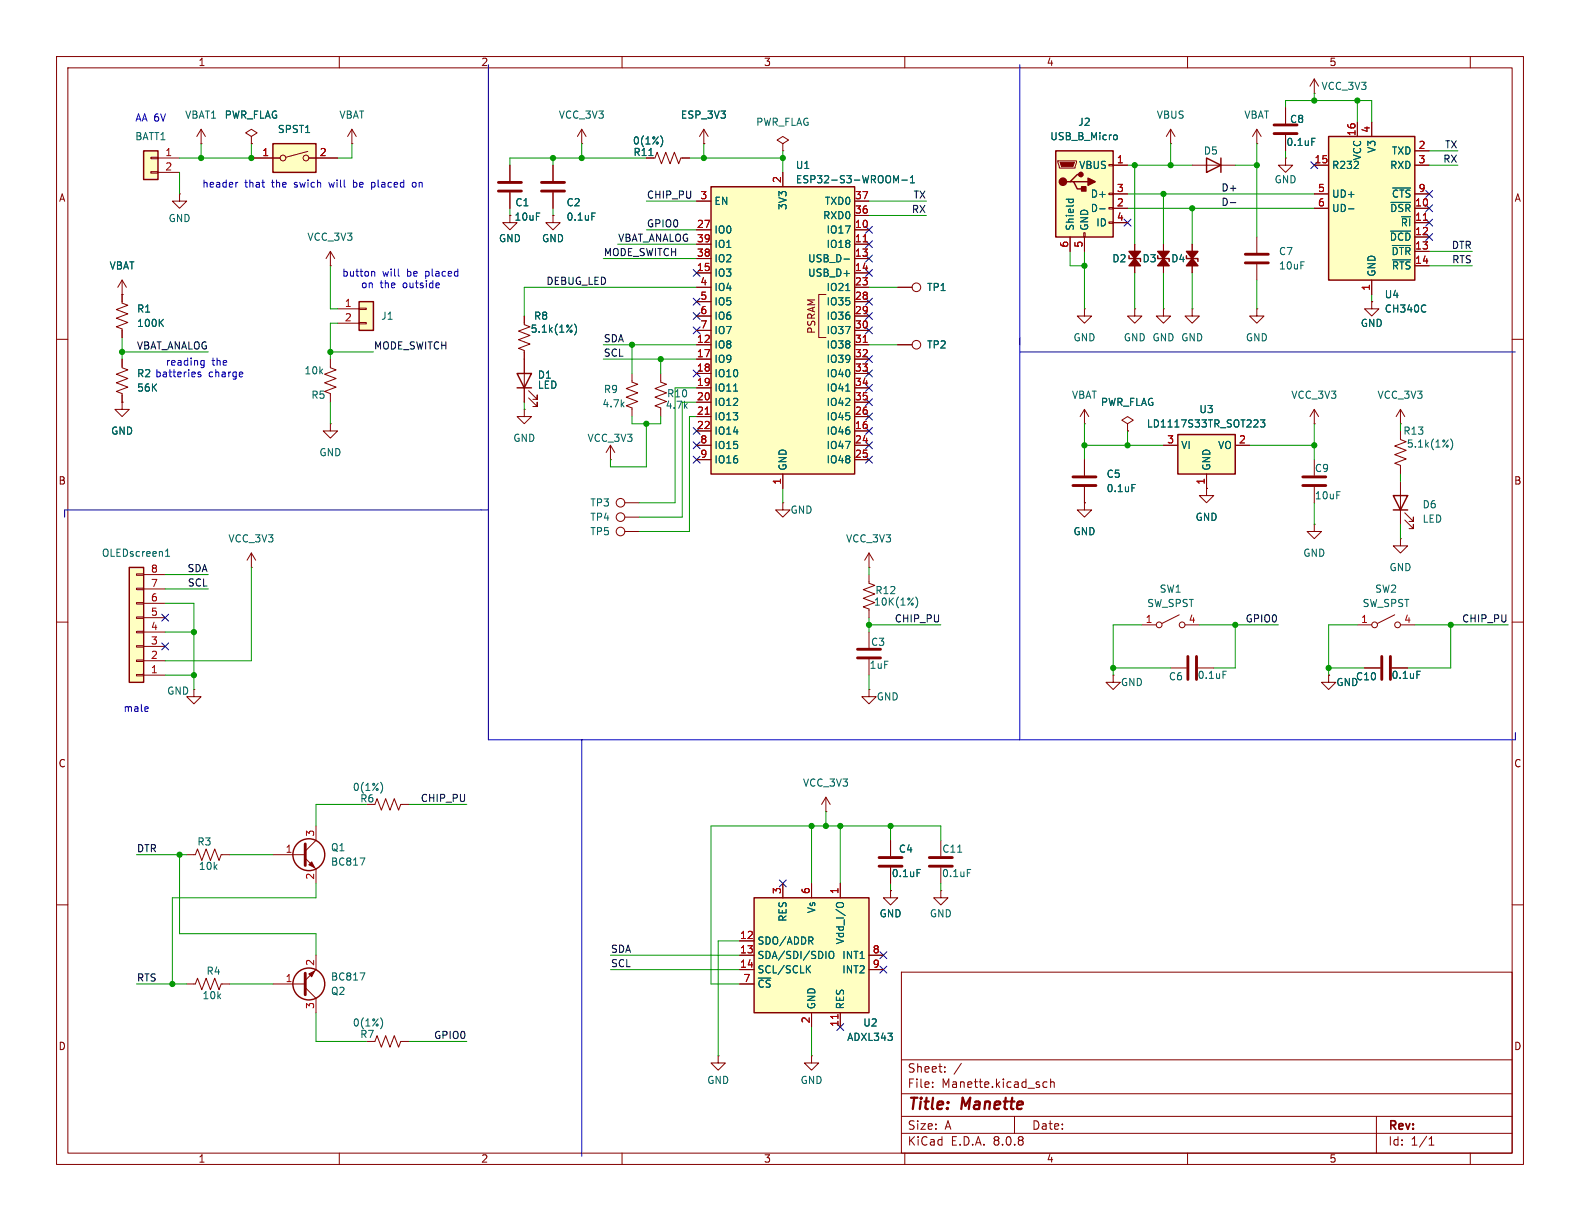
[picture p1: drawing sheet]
<svg xmlns="http://www.w3.org/2000/svg" width="279mm" height="216mm" viewBox="0 0 279 216" stroke-linecap="round" stroke-linejoin="round" font-family="sans-serif">
<g fill="none" stroke="#840000" stroke-width=".18">
<path d="M10 10h259.4v195.9h-259.4zM12 12h255.4v191.9h-255.4zM60 10v2M110 10v2M160 10v2M210 10v2M227.3 19.1v2.7M260 10v2M90.2 38.1v1.3h1.2l-1.2 1.2-1.3-1.2h1.3M90.2 38.1h.1M102.9 25.4h.1M102.9 22.9l-.8 1.2"/>
<path d="M102.9 22.9v2.5M102.9 22.9l.7 1.2M138.4 25.4l1-.6-1-.7-1 .7 1 .6v1.3M138.4 26.7h.1M227.3 27.9v1.3h1.3l-1.3 1.3-1.2-1.3h1.2M227.3 27.9h.1M227.3 23.9v2.8M10 60h2M21.6 71.1v1.3h1.3l-1.3 1.3-1.3-1.3h1.3M21.6 71.1h.1M21.6 63.5v1.5l1 .4-2 .8 2 .7-2 .8 2 .8-2 .7 1 .4v1.5M191.8 74.9h.1"/>
<path d="M191.8 72.4l-.8 1.3M191.8 72.4v2.5M191.8 72.4l.7 1.3M267.4 60h2M191.8 88.9v1.3h1.2l-1.2 1.2-1.3-1.2h1.3M191.8 88.9h.1M247.6 95.3v1.2h1.3l-1.3 1.3-1.2-1.3h1.2M247.6 95.3h.1M10 110h2M153.7 101.6v1.5l1 .4-2 .8 2 .7-2 .8 2 .8-2 .7 1 .4v1.5M240 110.5h2.6M246.6 108.7l-3 1.5"/>
<path d="M247.6 110.5h2.6M267.4 110h2M146 143.5h.1M146 141l-.7 1.2M146 141v2.5M146 141l.8 1.2M10 160h2M159.4 171.9h108v32h-108zM267.4 160h2M159.4 197.4h108M159.4 193.4h108M159.4 187.4h108"/>
<path d="M164.9 192.1v.2M164.9 191.4v.1M167.1 189.4v.2M167.1 188.7v.1M170 188l-1.3 1.9M179.4 197.4v3M184.4 192l.3 .3 .4-.1M185.1 191.4l-.4-.1-.3 .3M185.8 191.4l.2-.1 .4 .1v.9M185.8 190.8v1.5M243.4 197.4v6.5M60 203.9v2"/>
<path d="M110 203.9v2M159.4 200.4h108M160 203.9v2M210 203.9v2M252.7 202.5h.9M252.7 201.4l.4-.4v1.5M260 203.9v2"/>
<circle cx="243.1" cy="110.5" r=".51"/>
<circle cx="247.1" cy="110.5" r=".51"/>
</g>
<path d="M232 24.5h.6M161.9 105.6a1.46 1.46 0 0 1 0 1.9" fill="none" stroke="#006464" stroke-width=".18"/>
<path d="M225.3 23.6h4.1M225.3 22.1h4.1" fill="none" stroke="#840000" stroke-width=".51"/>
<path d="M234.9 24.1h15.3v25.4h-15.3z" fill="#ffffc2"/>
<path d="M234.9 24.1h15.3v25.4h-15.3z" fill="none" stroke="#840000" stroke-width=".25"/>
<g fill="none" stroke="#840000" stroke-width=".18">
<path d="M232.4 36.8h2.5M232.4 29.2h2.5M232.4 34.3h2.5M240 21.6v2.5M242.6 21.6v2.5M250.2 36.8h2.5M250.2 39.4h2.5M250.2 29.2h2.5M250.2 26.7h2.5M250.2 34.3h2.5M242.6 49.5v2.6M250.2 41.9h2.5"/>
<path d="M250.2 44.5h2.5M250.2 47h2.5M191.8 81.3v2.8M191.8 86.1v2.8"/>
</g>
<path d="M238.5 36.9h.9M246 35.8h3.5M246.3 33.2h3.2M245.9 40.9h3.6M246.2 43.4h3.3M246.3 45.9h3.2M252.1 54h.1M252.1 55.1h.1M200.2 85.7h.6" fill="none" stroke="#006464" stroke-width=".18"/>
<path d="M251.7 39h.7" fill="none" stroke="#a90000" stroke-width=".18"/>
<path d="M189.7 85.9h4.1M189.7 84.3h4.1" fill="none" stroke="#840000" stroke-width=".51"/>
<path d="M133.3 158.8h20.4v20.3h-20.4z" fill="#ffffc2"/>
<path d="M199.6 45.2v.5h2.1v.5M204.7 45.2v.5h2.1v.5M209.8 45.2v.5h2v.5M133.3 158.8h20.4v20.3h-20.4z" fill="none" stroke="#840000" stroke-width=".25"/>
<g fill="none" stroke="#840000" stroke-width=".18">
<path d="M232.4 16.5h.1M232.4 14v2.5M232.4 14l-.8 1.2M232.4 14l.8 1.2M90.2 29.2v2.8M90.2 34v2.8M97.8 38.1v1.3h1.3l-1.3 1.2-1.3-1.2h1.3M97.8 38.1h.1M97.8 29.2v2.8M97.8 34v2.8M158.7 50.8h2.6M191.8 54.6v1.3h1.2l-1.2 1.3-1.3-1.3h1.3"/>
<path d="M191.8 54.6h.1M200.7 54.6v1.3h1.2l-1.2 1.3-1.3-1.3h1.3M200.7 54.6h.1M200.7 43.2v5.1M205.7 54.6v1.3h1.3l-1.3 1.3-1.2-1.3h1.2M205.7 54.6h.1M205.7 43.2v5.1M210.8 54.6v1.3h1.3l-1.3 1.3-1.3-1.3h1.3M210.8 54.6h.1M210.8 43.2v5.1M222.2 54.6v1.3h1.3l-1.3 1.3-1.2-1.3h1.2M222.2 54.6h.1"/>
<path d="M242.6 53.3v1.3h1.2l-1.2 1.3-1.3-1.3h1.3M242.6 53.3h.1M199.4 74.9l1-.6-1-.6-1 .6 1 .6v1.3M199.4 76.2h.1M232.4 74.9h.1M232.4 72.4v2.5M232.4 72.4l-.8 1.3M232.4 72.4l.8 1.3M247.6 77.5v.2l1.1 .4-2.1 .8 2.1 .7-2.1 .8 2.1 .8-2.1 .7 1 .4v1.5M247.6 74.9h.1M247.6 72.4v2.5M247.6 72.4l-.7 1.3"/>
<path d="M247.6 72.4l.8 1.3M153.7 97.8l-.8 1.3M153.7 97.8v2.5M153.7 97.8l.7 1.3M213.4 86.4v1.2h1.2l-1.2 1.3-1.3-1.3h1.3M213.4 86.4h.1M232.4 92.7v1.3h1.3l-1.3 1.3-1.3-1.3h1.3M232.4 92.7h.1M232.4 81.3v2.8M232.4 86.1v2.8M153.7 100.3h.1M153.7 111.8v2.8"/>
<path d="M153.7 116.6v2.8M201.9 110.5h2.6M208.5 108.7l-3 1.5M209.5 110.5h2.6M153.7 121.9v1.3h1.2l-1.2 1.3-1.3-1.3h1.3M153.7 121.9h.1M138.4 156.2v2.6M143.5 156.2v2.6M148.6 156.2v2.6M157.5 157.5v1.3h1.2l-1.2 1.2-1.3-1.2h1.3M157.5 157.5h.1M157.5 148.6v2.8"/>
<path d="M157.5 153.4v2.8M166.4 157.5v1.3h1.2l-1.2 1.2-1.3-1.2h1.3M166.4 157.5h.1M166.4 148.6v2.8M166.4 153.4v2.8M130.8 166.4h2.5M130.8 168.9h2.5M130.8 171.5h2.5M130.8 174h2.5M143.5 179.1v2.5M148.6 179.1v2.5M153.7 168.9h2.5"/>
<path d="M153.7 171.5h2.5M143.5 186.7v1.3h1.3l-1.3 1.2-1.3-1.2h1.3M143.5 186.7h.1"/>
<circle cx="162.1" cy="50.8" r=".76"/>
<circle cx="205" cy="110.5" r=".51"/>
<circle cx="209" cy="110.5" r=".51"/>
</g>
<path d="M104.7 37.7h.6M256.5 77.6a1.46 1.46 0 0 1 0 1.9M162.2 153.7h.6M169.4 150.7h.7M171.1 153.7h.6M142.8 171.3l.5 .7M143.3 170.8l-.7 .7M143.3 166.3l.5 .6M143.7 165.8v.4M146.7 168.4l.2-.2a.43 .43 0 0 1 .5 .4v.5a.42 .42 0 0 1-.4 .4 .42 .42 0 0 1-.4-.4zM147.9 160.1a.43 .43 0 0 1 .4-.5h.4a.43 .43 0 0 1 .5 .5" fill="none" stroke="#006464" stroke-width=".18"/>
<path d="M148.2 179.4v.7" fill="none" stroke="#a90000" stroke-width=".18"/>
<path d="M88.1 33.8h4.1M88.1 32.3h4.1M95.8 33.8h4M95.8 32.3h4M230.4 85.9h4M230.4 84.3h4M151.6 116.3h4.1M151.6 114.8h4.1M155.4 151.6h4.1M155.4 153.2h4.1M164.3 151.6h4.1M164.3 153.2h4.1" fill="none" stroke="#840000" stroke-width=".51"/>
<g fill="#840000" stroke="#840000" stroke-width=".25">
<path d="M210.8 45.7l1 1.3h-2z"/>
<path d="M209.8 44.5h2l-1 1.2z"/>
<path d="M205.7 45.7l1.1 1.3h-2.1z"/>
<path d="M204.7 44.5h2.1l-1.1 1.2z"/>
<path d="M200.7 45.7l1 1.3h-2.1z"/>
<path d="M199.6 44.5h2.1l-1 1.2z"/>
</g>
<path d="M208.3 76.8h10.1v7h-10.1z" fill="#ffffc2"/>
<path d="M208.3 76.8h10.1v7h-10.1z" fill="none" stroke="#840000" stroke-width=".25"/>
<path d="M205.7 78.7h2.6M218.4 78.7h2.6M213.4 83.8v2.6M196.8 119.4v1.3h1.3l-1.3 1.2-1.2-1.2h1.2M196.8 119.4h.1M234.9 119.4v1.3h1.3l-1.3 1.2-1.2-1.2h1.2M234.9 119.4h.1" fill="none" stroke="#840000" stroke-width=".18"/>
<path d="M222.9 74.2h.8l-.5 .5 .4 .1v.6l-.2 .1-.5-.1" fill="none" stroke="#006464" stroke-width=".18"/>
<path d="M186.7 26.7h10.1v15.2h-10.1z" fill="#ffffc2"/>
<path d="M186.7 26.7h10.1v15.2h-10.1zM189.2 32.1h.7l.6 1.3h1.3M189.9 32.1h2.5M191.1 30.9h-.6l-1.3 1.2h-.6M213.4 27.9l2.5 1.3-2.5 1.3zM215.9 27.9v2.6M246.4 87.6h2.5l-1.3 2.6zM246.4 90.2h2.5" fill="none" stroke="#840000" stroke-width=".25"/>
<g fill="#840000" stroke="#840000" stroke-width=".25">
<path d="M192.4 31.5l1.3 .6-1.3 .7z"/>
<path d="M191.3 33h.7v.8h-.7z"/>
<circle cx="188" cy="32.1" r=".63"/>
<circle cx="191.1" cy="30.9" r=".38"/>
</g>
<g fill="none" stroke="#840000" stroke-width=".18">
<path d="M187.1 28.4h3.3v.3l-.3 1h-2.8zM196.1 39.2h.7v.3h-.7zM196.1 36.7h.7v.3h-.7zM196.1 34.2h.7v.2h-.7zM196.1 29.1h.7v.2h-.7zM196.8 29.2h2.6M196.8 36.8h2.6M196.8 34.3h2.6M196.8 39.4h2.6M207 25.4h.1M207 22.9l-.8 1.2M207 22.9v2.5"/>
<path d="M207 22.9l.8 1.2M210.8 29.2h7.6M222.2 25.4h.1M222.2 22.9l-.7 1.2M222.2 22.9v2.5M222.2 22.9l.8 1.2M189.2 41.9v2.6M191.6 41.1h.3v.8h-.3zM191.8 41.9v2.6M222.2 41.9v2.8M222.2 46.7v2.8M58.4 63.5v1.5l1 .4-2 .8 2 .7-2 .8 2 .8-2 .7 1 .4v1.5"/>
<path d="M158.7 61h2.6M44.4 97.8l-.7 1.3M44.4 97.8v2.5M44.4 97.8l.8 1.3M247.6 85.1v7.6M248.4 91.9l1.5 1.6v-.8v.8h-.7M248.4 90.7l1.5 1.5v-.8v.8h-.7M44.4 100.3h.1M207 118.1h2.8M211.8 118.1h2.8M241.3 118.1h2.8M246.1 118.1h2.8"/>
<path d="M127 186.7v1.3h1.3l-1.3 1.2-1.3-1.2h1.3M127 186.7h.1"/>
<circle cx="162.1" cy="61" r=".76"/>
</g>
<path d="M187.5 28.7h2.5l-.3 .8h-2z" fill="#840000" stroke="#840000" stroke-width=".18"/>
<path d="M188.5 35.2h1.3M189 35.2v.4M189.7 35.2l.1 .4M194.5 36.9h.9M197.2 23.9h.3l.1 .2-.1 .5-.3 .1M216.3 118.7h.6M250.6 118.7h.6" fill="none" stroke="#006464" stroke-width=".18"/>
<path d="M220.2 46.5h4.1M220.2 45h4.1M210.1 116.1v4M211.6 116.1v4M244.3 116.1v4M245.9 116.1v4" fill="none" stroke="#840000" stroke-width=".51"/>
<path d="M22.9 100.3h2.5v20.4h-2.5z" fill="#ffffc2"/>
<g fill="none" stroke="#840000" stroke-width=".18">
<path d="M114.3 27.9h1.5l.4-1 .8 2.1 .7-2.1 .8 2.1 .8-2.1 .7 2.1 .4-1.1h1.5M124.5 25.4h.1M124.5 22.9l-.8 1.2M124.5 22.9v2.5M124.5 22.9l.7 1.2M110.5 94h2.5M24.1 101.5h1.3v.2h-1.3zM24.1 104h1.3v.3h-1.3zM24.1 106.6h1.3v.2h-1.3zM24.1 109.1h1.3v.2h-1.3zM24.1 111.6h1.3v.3h-1.3zM24.1 114.2h1.3v.2h-1.3z"/>
<path d="M24.1 116.7h1.3v.3h-1.3zM24.1 119.3h1.3v.2h-1.3zM25.4 119.4h3.8M25.4 116.8h3.8M25.4 114.3h3.8M25.4 111.8h3.8M25.4 109.2h3.8M25.4 106.7h3.8M25.4 104.1h3.8M25.4 101.6h3.8M48.3 151.1h5.7M54 151.8l1.9 1.9v2.5"/>
<path d="M55.9 146.1v2.5l-1.9 1.9M66.3 142.2l.4-1 .7 2.1 .8-2.1 .8 2.1 .7-2.1 .8 2.1 .4-1.1h1.5M33 174h1.5l.4-1 .8 2 .7-2 .8 2 .8-2 .7 2 .4-1h1.5"/>
<circle cx="109.7" cy="94" r=".76"/>
</g>
<g fill="none" stroke="#840000" stroke-width=".25">
<path d="M22.9 100.3h2.5v20.4h-2.5z"/>
<circle cx="54.6" cy="151.1" r="2.82"/>
</g>
<path d="M114.7 27.5h.8M117 24.3l.2 .6-.2 .8M29.3 98.4h.7M29.3 97.5l.3-.4v1.3M67.5 138.6l.2 .6-.2 .8M63.7 151.7h.8l-.5 1.3" fill="none" stroke="#006464" stroke-width=".18"/>
<path d="M54 149.2v3.8" fill="none" stroke="#840000" stroke-width=".51"/>
<path d="M55.1 152.4l.5 1-1-.5z" fill="#840000" stroke="#840000" stroke-width=".18"/>
<path d="M25.4 26.7h2.5v5.1h-2.5z" fill="#ffffc2"/>
<g fill="none" stroke="#840000" stroke-width=".18">
<path d="M26.7 30.4h1.2v.2h-1.2zM26.7 27.8h1.2v.3h-1.2zM27.9 27.9h3.8M27.9 30.5h3.8M21.6 52.1h.1M21.6 49.5l-.8 1.3M21.6 49.5v2.6M21.6 49.5l.8 1.3M34.3 121.9v1.3h1.3l-1.3 1.3-1.3-1.3h1.3M34.3 121.9h.1M33 151.1h1.5l.4-1 .8 2 .7-2 .8 2 .8-2 .7 2 .4-1h1.5M48.3 174h5.7"/>
<path d="M54 174.6l1.9 1.9v2.6M55.9 168.9v2.6l-1.9 1.9M66.3 184.2l.4-1.1 .7 2.1 .8-2.1 .8 2.1 .7-2.1 .8 2.1 .4-1h1.5"/>
</g>
<g fill="none" stroke="#840000" stroke-width=".25">
<path d="M25.4 26.7h2.5v5.1h-2.5z"/>
<circle cx="54.6" cy="174" r="2.82"/>
</g>
<path d="M54 172.1v3.8" fill="none" stroke="#840000" stroke-width=".51"/>
<path d="M54.6 172.2l1-.5-.5 1z" fill="#840000" stroke="#840000" stroke-width=".18"/>
<path d="M63.7 172h.8l-.5 1.3M67.5 180.2l.2 .6-.2 .9" fill="none" stroke="#006464" stroke-width=".18"/>
<path d="M125.7 33h25.4v50.8h-25.4z" fill="#ffffc2"/>
<path d="M125.7 33h25.4v50.8h-25.4zM91.4 66h2.6l-1.3 2.6zM91.4 68.6h2.6" fill="none" stroke="#840000" stroke-width=".25"/>
<g fill="none" stroke="#840000" stroke-width=".18">
<path d="M123.2 35.6h2.5M138.4 30.5v2.5M151.1 35.6h2.6M151.1 38.1h2.6M92.7 55.9v1.5l1 .4-2 .7 2 .8-2 .8 2 .7-2 .8 1 .4v9.1M123.2 40.6h2.5M123.2 43.2h2.5M123.2 45.7h2.5M123.2 48.3h2.5M123.2 50.8h2.5M123.2 53.3h2.5M123.2 55.9h2.5"/>
<path d="M123.2 58.4h2.5M146 52.1h-1.2v7.6h1.2M151.1 40.6h2.6M151.1 43.2h2.6M151.1 45.7h2.6M151.1 48.3h2.6M151.1 50.8h2.6M151.1 53.3h2.6M151.1 55.9h2.6M151.1 58.4h2.6M92.7 72.4v1.3h1.3l-1.3 1.2-1.3-1.2h1.3M92.7 72.4h.1"/>
<path d="M93.5 70.4l1.5 1.5v-.8v.8h-.8M93.5 69.1l1.5 1.5v-.7v.7h-.8M107.9 78.7l-.7 1.3M107.9 78.7v2.6M107.9 78.7l.8 1.3M111.8 66v1.6l1 .3-2.1 .8 2.1 .8-2.1 .7 2.1 .8-2.1 .8 1.1 .3v1.6M116.8 66v1.6l1.1 .3-2.1 .8 2.1 .8-2.1 .7 2.1 .8-2.1 .8 1 .3v1.6M123.2 61h2.5M123.2 76.2h2.5M123.2 63.5h2.5M123.2 66h2.5M123.2 68.6h2.5"/>
<path d="M123.2 71.1h2.5M123.2 73.7h2.5M123.2 78.7h2.5M151.1 61h2.6M151.1 76.2h2.6M151.1 63.5h2.6M151.1 66h2.6M151.1 68.6h2.6M151.1 71.1h2.6M151.1 73.7h2.6M151.1 78.7h2.6M107.9 81.3h.1"/>
<path d="M110.5 88.9h2.5M110.5 91.4h2.5M123.2 81.3h2.5M138.4 88.9v1.3h1.3l-1.3 1.2-1.2-1.2h1.2M138.4 88.9h.1M138.4 83.8v2.6M151.1 81.3h2.6"/>
<circle cx="109.7" cy="91.4" r=".76"/>
<circle cx="109.7" cy="88.9" r=".76"/>
</g>
<path d="M152.6 42.8h.8M124.7 73.2h.7M152.6 60.5h.8" fill="none" stroke="#a90000" stroke-width=".18"/>
<path d="M158.5 32l.4-.9v1.2M159.5 31.8h1M161 32.3h.7M161 31.4l.4-.3v1.2M101.6 57.3a1.46 1.46 0 0 1 0 1.9M149.3 45.8h.9M149.6 51.4h.7M129.7 69.2h.8M149.6 69.2h.7" fill="none" stroke="#006464" stroke-width=".18"/>
<path d="M63.5 53.3h2.5v5.1h-2.5z" fill="#ffffc2"/>
<g fill="none" stroke="#840000" stroke-width=".18">
<path d="M35.6 25.4h.1M35.6 22.9l-.8 1.2M35.6 22.9v2.5M35.6 22.9l.7 1.2M44.4 24.1l1.1-.6-1.1-.6-1 .6 1 .6v1.3M44.4 25.4h.1M21.6 52.1v1.5l1 .4-2 .7 2 .8-2 .8 2 .7-2 .8 1 .4v1.5M58.4 47h.1M58.4 44.5l-.7 1.2M58.4 44.5v2.5M58.4 44.5l.8 1.2M59.7 54.6h3.8"/>
<path d="M59.7 57.2h3.8M63.5 57h1.3v.3h-1.3zM63.5 54.5h1.3v.2h-1.3zM58.4 74.9v1.3h1.3l-1.3 1.3-1.3-1.3h1.3M58.4 74.9h.1"/>
</g>
<path d="M63.5 53.3h2.5v5.1h-2.5z" fill="none" stroke="#840000" stroke-width=".25"/>
<path d="M28.4 57l.5 .7M28.9 56.5l-.7 .7" fill="none" stroke="#006464" stroke-width=".18"/>
<path d="M48.3 25.4h7.6v5.1h-7.6z" fill="#ffffc2"/>
<g fill="none" stroke="#840000" stroke-width=".18">
<path d="M227.3 19.1v2.7M31.7 34.3v1.3h1.3l-1.3 1.2-1.2-1.2h1.2M31.7 34.3h.1M44.4 25.4h.1M44.4 27.9h5.1M54.4 26.8l-3.9 1M54.6 27.9h5.1M62.2 25.4h.1M62.2 22.9l-.7 1.2M62.2 22.9v2.5M62.2 22.9l.8 1.2M90.2 38.1h.1"/>
<path d="M90.2 29.2v2.8M90.2 34v2.8M97.8 38.1h.1M97.8 29.2v2.8M97.8 34v2.8M114.3 27.9h1.3M120.6 27.9h1.3M123.2 35.6h2.5M124.5 25.4h.1M138.4 30.5v2.5M151.1 35.6h2.6M151.1 38.1h2.6"/>
<path d="M196.8 36.8h2.6M196.8 39.4h2.6M196.8 29.2h2.6M196.8 34.3h2.6M227.3 23.9v2.8M232.4 36.8h2.5M232.4 29.2h2.5M232.4 34.3h2.5M240 21.6v2.5M242.6 21.6v2.5M250.2 36.8h2.5M250.2 39.4h2.5"/>
<path d="M250.2 29.2h2.5M250.2 26.7h2.5M250.2 34.3h2.5M21.6 52.1h.1M21.6 52.1v1.2M21.6 58.4v1.3M92.7 55.9v1.3M123.2 50.8h2.5M123.2 40.6h2.5M123.2 43.2h2.5M123.2 45.7h2.5M123.2 48.3h2.5"/>
<path d="M123.2 53.3h2.5M123.2 55.9h2.5M123.2 58.4h2.5M151.1 50.8h2.6M151.1 40.6h2.6M151.1 43.2h2.6M151.1 45.7h2.6M151.1 48.3h2.6M151.1 53.3h2.6M151.1 55.9h2.6M151.1 58.4h2.6M158.7 50.8h2.6"/>
<path d="M189.2 41.9v2.6M191.8 41.9v2.6M200.7 43.2v1.3M200.7 47v1.3M205.7 43.2v1.3M205.7 47v1.3M210.8 43.2v1.3M210.8 47v1.3M242.6 53.3h.1M242.6 49.5v2.6M250.2 41.9h2.5M250.2 44.5h2.5"/>
<path d="M250.2 47h2.5M21.6 71.1h.1M21.6 63.5v1.3M21.6 69.9v1.2M92.7 62.2v3.8M92.7 68.6v2.5M123.2 61h2.5M123.2 78.7h2.5M123.2 76.2h2.5M123.2 63.5h2.5M123.2 66h2.5M123.2 68.6h2.5"/>
<path d="M123.2 71.1h2.5M123.2 73.7h2.5M151.1 61h2.6M151.1 78.7h2.6M151.1 76.2h2.6M151.1 63.5h2.6M151.1 66h2.6M151.1 68.6h2.6M151.1 71.1h2.6M151.1 73.7h2.6M158.7 61h2.6M199.4 76.2h.1"/>
<path d="M205.7 78.7h2.6M218.4 78.7h2.6M123.2 81.3h2.5M138.4 83.8v2.6M151.1 81.3h2.6M191.8 88.9h.1M191.8 81.3v2.8M191.8 86.1v2.8M213.4 86.4h.1M213.4 83.8v2.6M234.9 119.4h.1M241.3 118.1h2.8"/>
<path d="M246.1 118.1h2.8M138.4 156.2v2.6M143.5 156.2v2.6M148.6 156.2v2.6M157.5 157.5h.1M157.5 148.6v2.8M157.5 153.4v2.8M130.8 166.4h2.5M130.8 168.9h2.5M130.8 171.5h2.5M130.8 174h2.5M143.5 179.1v2.5"/>
<path d="M148.6 179.1v2.5M153.7 168.9h2.5M153.7 171.5h2.5"/>
<circle cx="50" cy="27.9" r=".51"/>
<circle cx="54.1" cy="27.9" r=".51"/>
</g>
<path d="M48.3 25.4h7.6v5.1h-7.6z" fill="none" stroke="#840000" stroke-width=".25"/>
<path d="M217.6 35.8h.9" fill="none" stroke="#0f0f0f" stroke-width=".18"/>
<g fill="none" stroke="#0000c2" stroke-width=".18">
<path d="M86.4 11.4v119.4h181.6v-1.3M180.3 11.4v119.4M42.1 32.2l-.3 .2M62.5 31.8v1.3M62.5 33l.1 .1M62.6 32.2l-.1 .1M65.7 32.2v1.3M65.7 33l.4 .1M66.1 32.2l-.4 .1M73.5 32.3l-.3-.1-.3 .3 .1 .5 .2 .1 .3-.1M65.8 48.1h.4l.1 .7M70.5 48.8h.1"/>
<path d="M77.6 50.8l-.1 .1M77.6 50.1l.1 .2-.6 .2M35.1 65.8v.3l.4 .2v.1l-.1 .2h-.4M35.6 64.5h.5M35.6 63.8h.5M36.1 63.7v1.1l-.2 .2-.4-.1M42.7 65.8l.2 .3-.6 .1M42.9 66.6h-.2M180.3 62.2h87.7M86.4 90.2h-75v1.2M26 125l.2 .3-.6 .1M26.1 125.7l-.1 .1"/>
<path d="M102.9 130.8h.1M102.9 130.8v73.7"/>
</g>
<g fill="none" stroke="#009600" stroke-width=".18">
<path d="M227.3 19.1v-1.3h15.3v3.8M232.4 16.5v1.3M240 17.8v3.8M31.7 30.5v3.8M35.6 25.4v2.5M44.4 25.4v2.5h-12.7M62.2 25.4v2.5h-2.5M90.2 36.8v1.3M97.8 27.9v1.3M97.8 36.8v1.3M102.9 25.4v2.5M114.3 27.9h-24.1v1.3"/>
<path d="M114.3 35.6h8.9M121.9 27.9h16.5M124.5 25.4v2.5M138.4 26.7v3.8M153.7 35.6h10.1M153.7 38.1h10.1M199.4 36.8h33M199.4 29.2h11.4M199.4 34.3h33M200.7 29.2v14M205.7 34.3v8.9M207 25.4v3.8"/>
<path d="M210.8 36.8v6.4M218.4 29.2h3.8M222.2 25.4v16.5M227.3 26.7v1.2M252.7 29.2h5.1M252.7 26.7h5.1M21.6 59.7v3.8M58.4 47v7.6h1.3M59.7 57.2h-1.3v6.3M106.7 45.7h16.5M109.2 43.2h14M114.3 40.6h8.9"/>
<path d="M123.2 50.8h-30.5v5.1M153.7 50.8h5M189.2 44.5v2.5h2.6M191.8 44.5v10.1M200.7 48.3v6.3M205.7 48.3v6.3M210.8 48.3v6.3M222.2 49.5v5.1M242.6 52.1v1.2M252.7 47h7.6M252.7 44.5h7.6M21.6 62.2h15.2"/>
<path d="M58.4 62.2h7.6M58.4 71.1v3.8M92.7 71.1v1.3M106.7 61h16.5M106.7 63.5h16.5M111.8 73.7v1.2h5v-1.2M111.8 61v5M114.3 74.9v7.7h-6.4v-1.3M116.8 63.5v2.5M123.2 71.1h-2.6v20.3h-7.6M123.2 68.6h-3.8v20.3h-6.4M123.2 73.7h-1.3v20.3h-8.9"/>
<path d="M153.7 61h5M191.8 78.7h13.9M191.8 74.9v6.4M199.4 76.2v2.5M221 78.7h11.4M232.4 74.9v6.4M247.6 74.9v1.3M138.4 86.4v2.5M232.4 88.9v3.8M247.6 83.8v1.3M247.6 92.7v2.6M29.2 104.1h7.6"/>
<path d="M29.2 101.6h7.6M29.2 111.8h5.1M29.2 106.7h5.1v15.2M29.2 119.4h5.1M44.4 100.3v16.5h-15.2M153.7 110.5h12.7M153.7 100.3v1.3M153.7 109.2v2.6M153.7 119.4v2.5M196.8 118.1h10.2M201.9 110.5h-5.1v8.9M212.1 110.5h14"/>
<path d="M218.4 110.5v7.6h-3.8M234.9 118.1h6.4M240 110.5h-5.1v8.9M250.2 110.5h16.5M256.5 110.5v7.6h-7.6M24.1 151.1h8.9M31.7 151.1v14h24.2v3.8M40.6 151.1h7.7M55.9 156.2v2.6h-25.4v15.2M64.8 142.2h-8.9v3.9M72.4 142.2h10.1M143.5 146.1v10.1"/>
<path d="M146 143.5v2.6M148.6 146.1v10.1M157.5 146.1v2.5M157.5 156.2v1.3M166.4 148.6v-2.5h-40.7v27.9h5.1M166.4 156.2v1.3M24.1 174h8.9M40.6 174h7.7M55.9 179.1v5.1h8.9M107.9 171.5h22.9M107.9 168.9h22.9M130.8 166.4h-3.8v20.3"/>
<path d="M72.4 184.2h10.1M143.5 181.6v5.1"/>
</g>
<g fill="none" stroke="#000084" stroke-width=".18">
<path d="M198.8 38.8l1.2 1.2M200 38.8l-1.2 1.2M231.8 28.6l1.2 1.2M233 28.6l-1.2 1.2M252.1 38.8l1.2 1.2M252.1 33.7l1.2 1.2M252.1 36.2l1.2 1.2M253.3 38.8l-1.2 1.2M253.3 33.7l-1.2 1.2M253.3 36.2l-1.2 1.2M122.6 47.7l1.2 1.2M122.6 57.8l1.2 1.2"/>
<path d="M122.6 55.3l1.2 1.2M122.6 52.7l1.2 1.2M123.8 47.7l-1.2 1.2M123.8 57.8l-1.2 1.2M123.8 55.3l-1.2 1.2M123.8 52.7l-1.2 1.2M153.1 45.1l1.2 1.2M153.1 57.8l1.2 1.2M153.1 55.3l1.2 1.2M153.1 47.7l1.2 1.2M153.1 52.7l1.2 1.2M153.1 42.6l1.2 1.2"/>
<path d="M153.1 40l1.2 1.2M154.3 47.7l-1.2 1.2M154.3 45.1l-1.2 1.2M154.3 57.8l-1.2 1.2M154.3 55.3l-1.2 1.2M154.3 52.7l-1.2 1.2M154.3 42.6l-1.2 1.2M154.3 40l-1.2 1.2M252.1 41.3l1.2 1.2M253.3 41.3l-1.2 1.2M122.6 78.1l1.2 1.2M122.6 65.4l1.2 1.2"/>
<path d="M122.6 75.6l1.2 1.2M123.8 78.1l-1.2 1.2M123.8 65.4l-1.2 1.2M123.8 75.6l-1.2 1.2M153.1 75.6l1.2 1.2M153.1 73.1l1.2 1.2M153.1 65.4l1.2 1.2M153.1 78.1l1.2 1.2M153.1 62.9l1.2 1.2M153.1 70.5l1.2 1.2M153.1 68l1.2 1.2M154.3 75.6l-1.2 1.2"/>
<path d="M154.3 73.1l-1.2 1.2M154.3 65.4l-1.2 1.2M154.3 78.1l-1.2 1.2M154.3 62.9l-1.2 1.2M154.3 70.5l-1.2 1.2M154.3 68l-1.2 1.2M122.6 80.7l1.2 1.2M123.8 80.7l-1.2 1.2M153.1 80.7l1.2 1.2M154.3 80.7l-1.2 1.2M28.6 108.6l1.2 1.2M28.6 113.7l1.2 1.2"/>
<path d="M29.8 108.6l-1.2 1.2M29.8 113.7l-1.2 1.2M137.8 155.6l1.2 1.2M139 155.6l-1.2 1.2M155.6 170.8l1.2 1.3M155.6 168.3l1.2 1.2M156.8 170.8l-1.2 1.3M156.8 168.3l-1.2 1.2M148 181l1.2 1.2M149.2 181l-1.2 1.2"/>
</g>
<g fill="none" stroke="#006464" stroke-width=".18">
<path d="M104.7 37.7h.6M114.7 27.5h.8M117 24.3l.2 .6-.2 .8M158.5 32l.4-.9v1.2M159.5 31.8h1M161 32.3h.7M161 31.4l.4-.3v1.2M188.5 35.2h1.3M189 35.2v.4M189.7 35.2l.1 .4M194.5 36.9h.9M197.2 23.9h.3l.1 .2-.1 .5-.3 .1"/>
<path d="M232 24.5h.6M238.5 36.9h.9M246 35.8h3.5M246.3 33.2h3.2M28.4 57l.5 .7M28.9 56.5l-.7 .7M101.6 57.3a1.46 1.46 0 0 1 0 1.9M149.3 45.8h.9M149.6 51.4h.7M245.9 40.9h3.6M246.2 43.4h3.3M246.3 45.9h3.2"/>
<path d="M252.1 54h.1M252.1 55.1h.1M129.7 69.2h.8M149.6 69.2h.7M222.9 74.2h.8l-.5 .5 .4 .1v.6l-.2 .1-.5-.1M200.2 85.7h.6M250.6 118.7h.6M162.2 153.7h.6M142.8 171.3l.5 .7M143.3 170.8l-.7 .7M143.3 166.3l.5 .6M143.7 165.8v.4"/>
<path d="M146.7 168.4l.2-.2a.43 .43 0 0 1 .5 .4v.5a.42 .42 0 0 1-.4 .4 .42 .42 0 0 1-.4-.4zM147.9 160.1a.43 .43 0 0 1 .4-.5h.4a.43 .43 0 0 1 .5 .5"/>
</g>
<path d="M251.7 39h.7M152.6 42.8h.8M124.7 73.2h.7M152.6 60.5h.8M148.2 179.4v.7" fill="none" stroke="#a90000" stroke-width=".18"/>
<g fill="#009600" stroke="#009600" stroke-width=".18">
<circle cx="232.4" cy="17.8" r=".46"/>
<circle cx="240" cy="17.8" r=".46"/>
<circle cx="138.4" cy="27.9" r=".46"/>
<circle cx="191.8" cy="47" r=".46"/>
<circle cx="256.5" cy="110.5" r=".46"/>
<circle cx="234.9" cy="118.1" r=".46"/>
<circle cx="200.7" cy="29.2" r=".46"/>
<circle cx="205.7" cy="34.3" r=".46"/>
<circle cx="207" cy="29.2" r=".46"/>
<circle cx="222.2" cy="29.2" r=".46"/>
<circle cx="210.8" cy="36.8" r=".46"/>
<circle cx="232.4" cy="78.7" r=".46"/>
<circle cx="196.8" cy="118.1" r=".46"/>
<circle cx="199.4" cy="78.7" r=".46"/>
<circle cx="191.8" cy="78.7" r=".46"/>
<circle cx="218.4" cy="110.5" r=".46"/>
<circle cx="21.6" cy="62.2" r=".46"/>
<circle cx="58.4" cy="62.2" r=".46"/>
<circle cx="34.3" cy="111.8" r=".46"/>
<circle cx="34.3" cy="119.4" r=".46"/>
<circle cx="148.6" cy="146.1" r=".46"/>
<circle cx="153.7" cy="110.5" r=".46"/>
<circle cx="146" cy="146.1" r=".46"/>
<circle cx="157.5" cy="146.1" r=".46"/>
<circle cx="143.5" cy="146.1" r=".46"/>
<circle cx="102.9" cy="27.9" r=".46"/>
<circle cx="97.8" cy="27.9" r=".46"/>
<circle cx="124.5" cy="27.9" r=".46"/>
<circle cx="30.5" cy="174" r=".46"/>
<circle cx="114.3" cy="74.9" r=".46"/>
<circle cx="31.7" cy="151.1" r=".46"/>
<circle cx="116.8" cy="63.5" r=".46"/>
<circle cx="111.8" cy="61" r=".46"/>
<circle cx="35.6" cy="27.9" r=".46"/>
<circle cx="44.4" cy="27.9" r=".46"/>
</g>
<g font-size="2.8" fill="#840000">
<text x="160.4" y="196.8">Title:</text>
<text x="170.1" y="196.8">Manette</text>
</g>
<g font-size="2.1" fill="#840000">
<text x="160.4" y="189.9">Sheet:</text>
<text x="160.4" y="192.6">File:</text>
<text x="166.5" y="192.6">Manette.kicad_sch</text>
<text x="160.4" y="202.8">KiCad</text>
<text x="160.4" y="200">Size:</text>
<text x="167.1" y="200">A</text>
<text x="168.1" y="202.8">E.D.A.</text>
<text x="175.7" y="202.8">8.0.8</text>
<text x="182.4" y="200">Date:</text>
<text x="245.4" y="200.2">Rev:</text>
<text x="245.4" y="202.8">Id:</text>
<text x="249.5" y="202.8">1/1</text>
</g>
<g font-size="1.8" fill="#840000">
<text x="35" y="11.9">1</text>
<text x="85" y="11.9">2</text>
<text x="135" y="11.9">3</text>
<text x="185" y="11.9">4</text>
<text x="235" y="11.9">5</text>
<text x="10.3" y="35.9">A</text>
<text x="267.7" y="35.9">A</text>
<text x="144.4" y="59.1" transform="rotate(-90 144.4 59.1)">PSRAM</text>
<text x="10.3" y="85.9">B</text>
<text x="267.7" y="85.9">B</text>
<text x="10.3" y="135.9">C</text>
<text x="267.7" y="135.9">C</text>
<text x="10.3" y="185.9">D</text>
<text x="267.7" y="185.9">D</text>
<text x="35" y="205.8">1</text>
<text x="85" y="205.8">2</text>
<text x="135" y="205.8">3</text>
<text x="185" y="205.8">4</text>
<text x="235" y="205.8">5</text>
</g>
<g font-size="1.8" fill="#006464">
<text x="233.6" y="16.1">VCC_3V3</text>
<text x="32.6" y="21.2">VBAT1</text>
<text x="39.6" y="21.2">PWR_FLAG</text>
<text x="49" y="23.7">SPST1</text>
<text x="59.9" y="21.2">VBAT</text>
<text x="98.7" y="21.2">VCC_3V3</text>
<text x="120.3" y="21.2">ESP_3V3</text>
<text x="133.6" y="22.5">PWR_FLAG</text>
<text x="190.6" y="22.5">J2</text>
<text x="204.5" y="21.2">VBUS</text>
<text x="219.9" y="21.2">VBAT</text>
<text x="228" y="21.9">C8</text>
<text x="23.8" y="25">BATT1</text>
<text x="111.8" y="25.8">0(1%)</text>
<text x="111.9" y="27.8">R11</text>
<text x="185.6" y="25">USB_B_Micro</text>
<text x="212.8" y="27.5">D5</text>
<text x="227.4" y="26">0.1uF</text>
<text x="240.9" y="28.5" transform="rotate(-90 240.9 28.5)">VCC</text>
<text x="243.4" y="27.1" transform="rotate(-90 243.4 27.1)">V3</text>
<text x="246" y="27.5">TXD</text>
<text x="140.6" y="30.1">U1</text>
<text x="140.6" y="32.6">ESP32-S3-WROOM-1</text>
<text x="190.7" y="30.1">VBUS</text>
<text x="192.8" y="35.2">D+</text>
<text x="225.3" y="32.6">GND</text>
<text x="235.5" y="30.1">R232</text>
<text x="235.5" y="35.2">UD+</text>
<text x="245.7" y="30.1">RXD</text>
<text x="246" y="35.2">~{CTS}</text>
<text x="29.7" y="39.5">GND</text>
<text x="90.9" y="39.2">10uF</text>
<text x="91" y="36.7">C1</text>
<text x="100.1" y="36.7">C2</text>
<text x="100.1" y="39.2">0.1uF</text>
<text x="126.2" y="41.5">IO0</text>
<text x="126.2" y="36.4">EN</text>
<text x="139.3" y="37.2" transform="rotate(-90 139.3 37.2)">3V3</text>
<text x="145.5" y="39">RXD0</text>
<text x="145.8" y="36.4">TXD0</text>
<text x="146.1" y="41.5">IO17</text>
<text x="190.1" y="40.9" transform="rotate(-90 190.1 40.9)">Shield</text>
<text x="192.6" y="40.9" transform="rotate(-90 192.6 40.9)">GND</text>
<text x="192.8" y="37.7">D-</text>
<text x="193.8" y="40.2">ID</text>
<text x="235.5" y="37.7">UD-</text>
<text x="245.7" y="37.7">~{DSR}</text>
<text x="247.6" y="40.2">~{RI}</text>
<text x="19.3" y="47.9">VBAT</text>
<text x="54.3" y="42.8">VCC_3V3</text>
<text x="88.1" y="43">GND</text>
<text x="95.8" y="43">GND</text>
<text x="126.2" y="46.6">IO2</text>
<text x="126.2" y="44">IO1</text>
<text x="142.8" y="46.6">USB_D-</text>
<text x="146.1" y="44">IO18</text>
<text x="196.6" y="46.6">D2</text>
<text x="201.9" y="46.6">D3</text>
<text x="207" y="46.6">D4</text>
<text x="226.1" y="45.3">C7</text>
<text x="226.1" y="47.9">10uF</text>
<text x="245.7" y="42.8">~{DCD}</text>
<text x="246" y="45.3">~{DTR}</text>
<text x="246" y="47.9">~{RTS}</text>
<text x="126.2" y="49.1">IO3</text>
<text x="126.2" y="51.7">IO4</text>
<text x="142.8" y="49.1">USB_D+</text>
<text x="146.1" y="51.7">IO21</text>
<text x="163.8" y="51.7">TP1</text>
<text x="243.4" y="49" transform="rotate(-90 243.4 49)">GND</text>
<text x="244.8" y="52.9">U4</text>
<text x="24.1" y="55.5">R1</text>
<text x="24.1" y="58">100K</text>
<text x="67.3" y="56.7">J1</text>
<text x="93.7" y="59">5.1k(1%)</text>
<text x="94.3" y="56.7">R8</text>
<text x="126.2" y="54.2">IO5</text>
<text x="126.2" y="56.7">IO6</text>
<text x="126.2" y="59.3">IO7</text>
<text x="146.1" y="54.2">IO35</text>
<text x="146.1" y="56.7">IO36</text>
<text x="146.1" y="59.3">IO37</text>
<text x="240.5" y="58">GND</text>
<text x="244.8" y="55.5">CH340C</text>
<text x="126.2" y="61.8">IO8</text>
<text x="126.2" y="64.4">IO9</text>
<text x="146.1" y="61.8">IO38</text>
<text x="146.1" y="64.4">IO39</text>
<text x="163.8" y="61.8">TP2</text>
<text x="189.7" y="60.6">GND</text>
<text x="198.6" y="60.6">GND GND GND</text>
<text x="220.2" y="60.6">GND</text>
<text x="24.1" y="66.9">R2</text>
<text x="24.1" y="69.4">56K</text>
<text x="53.7" y="66.4">10k</text>
<text x="55" y="70.7">R5</text>
<text x="95" y="67.2">D1</text>
<text x="95" y="68.9">LED</text>
<text x="106.7" y="69.7">R9</text>
<text x="117.9" y="70.5">R10</text>
<text x="126.2" y="66.9">IO10</text>
<text x="126.2" y="69.4">IO11</text>
<text x="126.2" y="72">IO12</text>
<text x="146.1" y="66.9">IO40</text>
<text x="146.1" y="69.4">IO41</text>
<text x="146.1" y="72">IO42</text>
<text x="189.5" y="70.7">VBAT</text>
<text x="194.6" y="72">PWR_FLAG</text>
<text x="228.3" y="70.7">VCC_3V3</text>
<text x="243.5" y="70.7">VCC_3V3</text>
<text x="19.6" y="77.1">GND</text>
<text x="106.4" y="72.2">4.7k</text>
<text x="117.6" y="72.5">4.7k</text>
<text x="126.2" y="74.5">IO13</text>
<text x="126.2" y="77.1">IO14</text>
<text x="146.1" y="77.1">IO46</text>
<text x="146.1" y="74.5">IO45</text>
<text x="202.7" y="75.8">LD1117S33TR_SOT223</text>
<text x="212" y="73.3">U3</text>
<text x="248.1" y="77.1">R13</text>
<text x="56.4" y="80.9">GND</text>
<text x="90.7" y="78.3">GND</text>
<text x="103.8" y="78.3">VCC_3V3</text>
<text x="126.2" y="79.6">IO15</text>
<text x="126.2" y="82.1">IO16</text>
<text x="139.3" y="83.3" transform="rotate(-90 139.3 83.3)">GND</text>
<text x="146.1" y="79.6">IO47</text>
<text x="146.1" y="82.1">IO48</text>
<text x="208.8" y="79.6">VI</text>
<text x="214.2" y="83.3" transform="rotate(-90 214.2 83.3)">GND</text>
<text x="215.3" y="79.6">VO</text>
<text x="232.4" y="83.7">C9</text>
<text x="248.7" y="79.3">5.1k(1%)</text>
<text x="104.3" y="89.8">TP3</text>
<text x="195.6" y="84.7">C5</text>
<text x="195.6" y="87.2">0.1uF</text>
<text x="232.4" y="88.5">10uF</text>
<text x="104.3" y="94.8">TP5</text>
<text x="104.3" y="92.3">TP4</text>
<text x="139.7" y="91">GND</text>
<text x="189.7" y="94.8">GND</text>
<text x="211.3" y="92.3">GND</text>
<text x="251.5" y="90.1">D6</text>
<text x="251.5" y="92.6">LED</text>
<text x="17.9" y="98.7">OLEDscreen1</text>
<text x="40.3" y="96.1">VCC_3V3</text>
<text x="149.5" y="96.1">VCC_3V3</text>
<text x="230.4" y="98.7">GND</text>
<text x="245.6" y="101.2">GND</text>
<text x="154.4" y="107.3">10K(1%)</text>
<text x="154.7" y="105.3">R12</text>
<text x="202.8" y="107.5">SW_SPST</text>
<text x="205" y="105">SW1</text>
<text x="240.9" y="107.5">SW_SPST</text>
<text x="243.1" y="105">SW2</text>
<text x="153.7" y="118.5">1uF</text>
<text x="153.9" y="114.4">C3</text>
<text x="29.5" y="123">GND</text>
<text x="154.9" y="124.1">GND</text>
<text x="198.1" y="121.5">GND</text>
<text x="206.6" y="120.5">C6</text>
<text x="211.7" y="120.2">0.1uF</text>
<text x="236.2" y="121.5">GND</text>
<text x="239.7" y="120.5">C10</text>
<text x="246" y="120.2">0.1uF</text>
<text x="62.3" y="140.1">0(1%)</text>
<text x="63.6" y="142.1">R6</text>
<text x="141.9" y="139.3">VCC_3V3</text>
<text x="34.8" y="149.7">R3</text>
<text x="35.1" y="154">10k</text>
<text x="58.4" y="153.3">BC817</text>
<text x="58.4" y="150.7">Q1</text>
<text x="157.6" y="155.3">0.1uF</text>
<text x="158.9" y="151">C4</text>
<text x="166.5" y="155.3">0.1uF</text>
<text x="166.5" y="151">C11</text>
<text x="144.4" y="161.6" transform="rotate(-90 144.4 161.6)">Vs</text>
<text x="133.9" y="167.2">SDO/ADDR</text>
<text x="139.3" y="163.1" transform="rotate(-90 139.3 163.1)">RES</text>
<text x="149.5" y="167.1" transform="rotate(-90 149.5 167.1)">Vdd_I/O</text>
<text x="155.4" y="162.4">GND</text>
<text x="164.3" y="162.4">GND</text>
<text x="36.4" y="172.6">R4</text>
<text x="58.4" y="173.6">BC817</text>
<text x="133.9" y="169.8">SDA/SDI/SDIO</text>
<text x="133.9" y="172.3">SCL/SCLK</text>
<text x="148.8" y="169.8">INT1</text>
<text x="148.8" y="172.3">INT2</text>
<text x="35.7" y="176.9">10k</text>
<text x="58.4" y="176.1">Q2</text>
<text x="133.9" y="174.9">~{CS}</text>
<text x="144.4" y="178.6" transform="rotate(-90 144.4 178.6)">GND</text>
<text x="149.5" y="178.6" transform="rotate(-90 149.5 178.6)">RES</text>
<text x="62.3" y="181.7">0(1%)</text>
<text x="63.6" y="183.7">R7</text>
<text x="149.7" y="184.3">ADXL343</text>
<text x="152.6" y="181.7">U2</text>
<text x="125" y="191.9">GND</text>
<text x="141.5" y="191.9">GND</text>
</g>
<g font-size="1.8" fill="#0000c2">
<text x="23.8" y="21.7">AA 6V</text>
<text x="35.7" y="33.4">header</text>
<text x="43.3" y="33.4">that</text>
<text x="48.2" y="33.4">the</text>
<text x="52.3" y="33.4">swich</text>
<text x="58.7" y="33.4">will</text>
<text x="63.1" y="33.4">be</text>
<text x="66.5" y="33.4">placed</text>
<text x="74" y="33.4">on</text>
<text x="60.4" y="49.1">button</text>
<text x="63.7" y="51.2">on</text>
<text x="67.2" y="51.2">the</text>
<text x="67.6" y="49.1">will</text>
<text x="71.3" y="51.2">outside</text>
<text x="72.1" y="49.1">be</text>
<text x="75.5" y="49.1">placed</text>
<text x="29.2" y="64.9">reading</text>
<text x="37.5" y="64.9">the</text>
<text x="24.1" y="66.9">R2 batteries</text>
<text x="36.9" y="66.9">charge</text>
<text x="21.8" y="126.1">male</text>
</g>
<g font-size="1.8" fill="#a90000">
<text x="242.3" y="23.6" transform="rotate(-90 242.3 23.6)">4</text>
<text x="29.1" y="27.7">1</text>
<text x="46.3" y="27.7">1</text>
<text x="56.4" y="27.7">2</text>
<text x="197.4" y="29">1</text>
<text x="232.4" y="29">15</text>
<text x="239.8" y="24.2" transform="rotate(-90 239.8 24.2)">16</text>
<text x="250.8" y="26.4">2</text>
<text x="250.8" y="29">3</text>
<text x="29.1" y="30.2">2</text>
<text x="123.8" y="35.3">3</text>
<text x="138.2" y="32.5" transform="rotate(-90 138.2 32.5)">2</text>
<text x="151.1" y="35.3">37</text>
<text x="197.4" y="34">3</text>
<text x="233" y="34">5</text>
<text x="250.8" y="34">9</text>
<text x="123.1" y="40.4">27</text>
<text x="151.1" y="40.4">10</text>
<text x="151.1" y="37.8">36</text>
<text x="197.4" y="36.6">2</text>
<text x="197.4" y="39.1">4</text>
<text x="233" y="36.6">6</text>
<text x="250.1" y="36.6">10</text>
<text x="250.1" y="39.1">11</text>
<text x="250.1" y="41.7">12</text>
<text x="123.1" y="45.5">38</text>
<text x="123.1" y="42.9">39</text>
<text x="151.1" y="42.9">11</text>
<text x="151.1" y="45.5">13</text>
<text x="189" y="43.9" transform="rotate(-90 189 43.9)">6</text>
<text x="191.5" y="43.9" transform="rotate(-90 191.5 43.9)">5</text>
<text x="250.1" y="44.2">13</text>
<text x="250.1" y="46.7">14</text>
<text x="123.1" y="48">15</text>
<text x="123.8" y="50.5">4</text>
<text x="123.8" y="53.1">5</text>
<text x="151.1" y="48">14</text>
<text x="151.1" y="50.5">23</text>
<text x="151.1" y="53.1">28</text>
<text x="242.3" y="51.5" transform="rotate(-90 242.3 51.5)">1</text>
<text x="60.9" y="54.4">1</text>
<text x="60.9" y="56.9">2</text>
<text x="123.8" y="55.6">6</text>
<text x="123.8" y="58.2">7</text>
<text x="151.1" y="55.6">29</text>
<text x="151.1" y="58.2">30</text>
<text x="123.1" y="60.7">12</text>
<text x="123.1" y="63.2">17</text>
<text x="123.1" y="65.8">18</text>
<text x="151.1" y="60.7">31</text>
<text x="151.1" y="63.2">32</text>
<text x="151.1" y="65.8">33</text>
<text x="123.1" y="68.3">19</text>
<text x="123.1" y="70.9">20</text>
<text x="151.1" y="68.3">34</text>
<text x="151.1" y="70.9">35</text>
<text x="123.1" y="73.4">21</text>
<text x="123.1" y="75.9">22</text>
<text x="151.1" y="75.9">16</text>
<text x="151.1" y="73.4">26</text>
<text x="123.8" y="78.5">8</text>
<text x="123.8" y="81">9</text>
<text x="151.1" y="78.5">24</text>
<text x="151.1" y="81">25</text>
<text x="206.3" y="78.5">3</text>
<text x="219" y="78.5">2</text>
<text x="138.2" y="85.8" transform="rotate(-90 138.2 85.8)">1</text>
<text x="213.1" y="85.8" transform="rotate(-90 213.1 85.8)">1</text>
<text x="26.6" y="101.3">8</text>
<text x="26.6" y="106.4">6</text>
<text x="26.6" y="103.9">7</text>
<text x="26.6" y="111.5">4</text>
<text x="26.6" y="109">5</text>
<text x="202.5" y="110.2">1</text>
<text x="210.1" y="110.2">4</text>
<text x="240.6" y="110.2">1</text>
<text x="248.2" y="110.2">4</text>
<text x="26.6" y="119.1">1</text>
<text x="26.6" y="116.6">2</text>
<text x="26.6" y="114">3</text>
<text x="55.6" y="148" transform="rotate(-90 55.6 148)">3</text>
<text x="50.4" y="150.9">1</text>
<text x="55.6" y="155.6" transform="rotate(-90 55.6 155.6)">2</text>
<text x="138.2" y="158.2" transform="rotate(-90 138.2 158.2)">3</text>
<text x="143.3" y="158.2" transform="rotate(-90 143.3 158.2)">6</text>
<text x="148.3" y="158.2" transform="rotate(-90 148.3 158.2)">1</text>
<text x="130.8" y="166.1">12</text>
<text x="50.4" y="173.7">1</text>
<text x="55.6" y="170.9" transform="rotate(-90 55.6 170.9)">2</text>
<text x="130.8" y="168.7">13</text>
<text x="130.8" y="171.2">14</text>
<text x="131.4" y="173.7">7</text>
<text x="154.2" y="168.7">8</text>
<text x="154.2" y="171.2">9</text>
<text x="55.6" y="178.5" transform="rotate(-90 55.6 178.5)">3</text>
<text x="143.3" y="181" transform="rotate(-90 143.3 181)">2</text>
<text x="148.3" y="181.7" transform="rotate(-90 148.3 181.7)">11</text>
</g>
<g font-size="1.8" fill="#0f0f0f">
<text x="255.1" y="28.9">RX</text>
<text x="255.4" y="26.3">TX</text>
<text x="114.3" y="35.2">CHIP_PU</text>
<text x="161.4" y="35.2">TX</text>
<text x="215.9" y="33.9">D+</text>
<text x="114.3" y="40.3">GPIO0</text>
<text x="161.1" y="37.8">RX</text>
<text x="215.9" y="36.5">D-</text>
<text x="106.7" y="45.4">MODE_SWITCH</text>
<text x="109.2" y="42.8">VBAT_ANALOG 39</text>
<text x="256.6" y="44.1">DTR</text>
<text x="256.7" y="46.6">RTS</text>
<text x="96.5" y="50.5">DEBUG_LED</text>
<text x="24.1" y="61.9">VBAT_ANALOG</text>
<text x="66" y="61.9">MODE_SWITCH</text>
<text x="106.7" y="63.2">SCL</text>
<text x="106.7" y="60.6">SDA</text>
<text x="33.1" y="101.3">SDA</text>
<text x="33.1" y="103.8">SCL</text>
<text x="158.1" y="110.1">CHIP_PU</text>
<text x="220.2" y="110.1">GPIO0</text>
<text x="258.5" y="110.1">CHIP_PU</text>
<text x="74.3" y="141.9">CHIP_PU</text>
<text x="24.1" y="150.8">DTR</text>
<text x="24.1" y="173.6">RTS</text>
<text x="107.9" y="168.6">SDA</text>
<text x="107.9" y="171.1">SCL</text>
<text x="76.7" y="183.8">GPIO0</text>
</g>
</svg>
